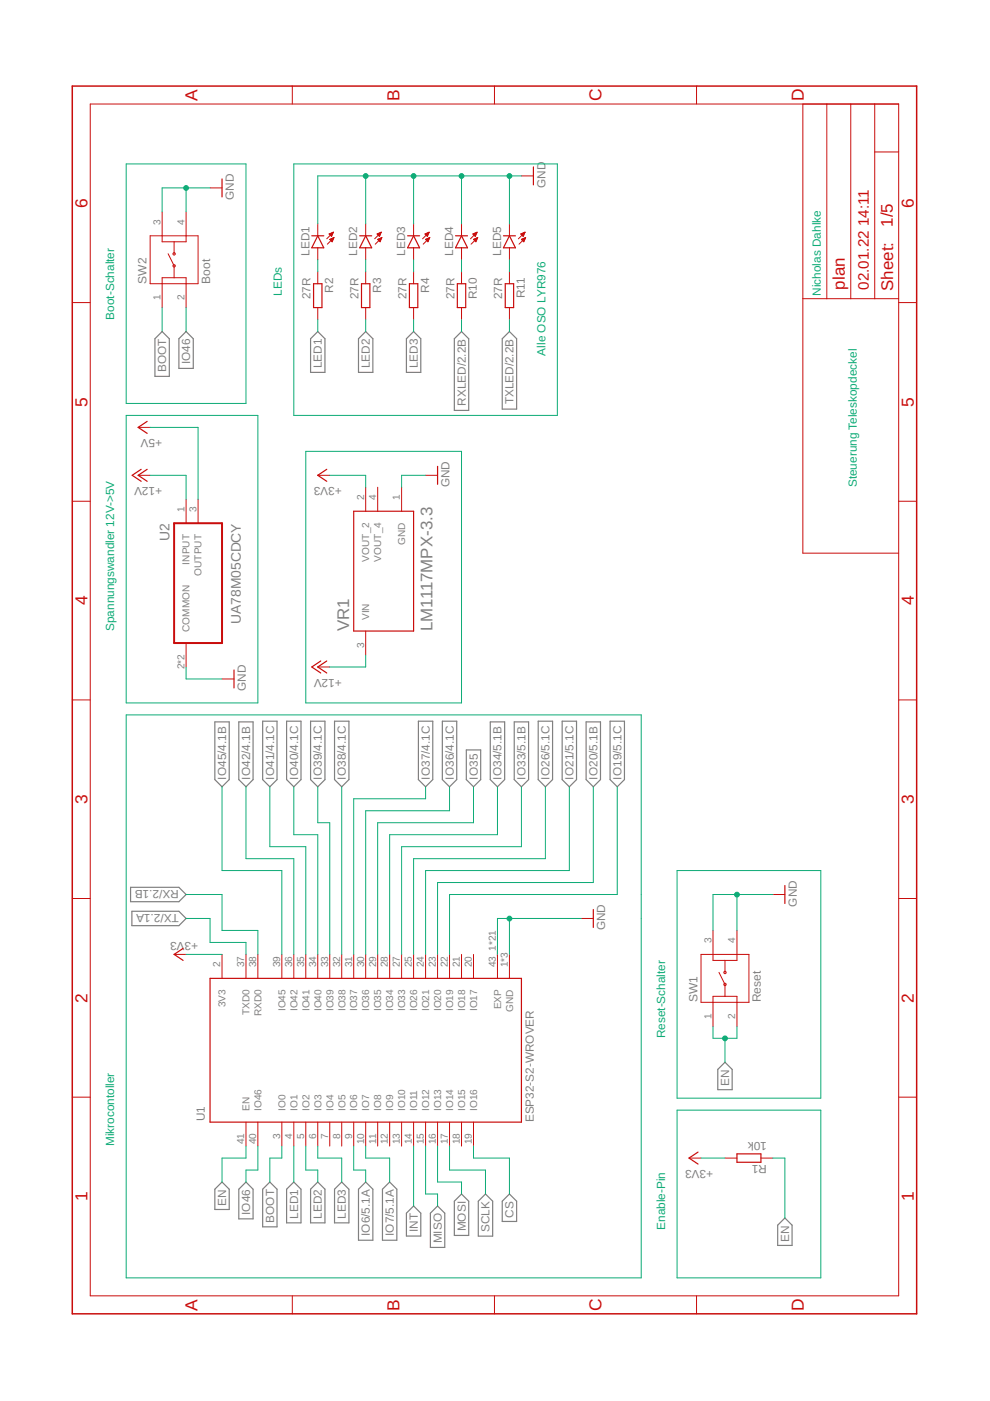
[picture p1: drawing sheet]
<svg xmlns="http://www.w3.org/2000/svg" width="210mm" height="297mm" viewBox="0 0 210 297" stroke-linecap="round" stroke-linejoin="round" font-family="sans-serif">
<g fill="none" stroke="#808080" stroke-width=".25">
<path d="M34.4 70.3l1.5 1.5v8h-3v-8zM39.5 70.3l1.5 1.5v6.3h-3.1v-6.3zM67.4 70.3l1.5 1.5v7.2h-3.1v-7.2zM76 71.8l1.5-1.5 1.6 1.5v7.2h-3.1zM86.2 71.8l1.5-1.5 1.5 1.5v7.2h-3zM97.9 70.3l1.5 1.5v15.2h-3.1v-15.2zM108 70.3l1.5 1.5v14.9h-3v-14.9zM45.6 153.1h3v12.2l-1.5 1.5-1.5-1.5zM50.6 153.1h3.1v12.2l-1.5 1.5-1.6-1.5zM55.7 152.9h3v12.4l-1.5 1.5-1.5-1.5zM60.8 152.9h3v12.4l-1.5 1.5-1.5-1.5zM65.8 152.9h3.1v12.4l-1.5 1.5-1.6-1.5z"/>
<path d="M70.9 152.9h3.1v12.4l-1.5 1.5-1.6-1.5zM88.7 152.9h3.1v12.4l-1.6 1.5-1.5-1.5zM93.8 152.9h3v12.4l-1.5 1.5-1.5-1.5zM98.9 159h3v6.3l-1.5 1.5-1.5-1.5zM103.9 153.1h3.1v12.2l-1.5 1.5-1.6-1.5zM109 153.1h3.1v12.2l-1.5 1.5-1.6-1.5zM114.1 152.9h3.1v12.4l-1.6 1.5-1.5-1.5zM119.2 152.9h3v12.4l-1.5 1.5-1.5-1.5zM124.3 153.1h3v12.2l-1.5 1.5-1.5-1.5zM129.3 152.9h3.1v12.4l-1.5 1.5-1.6-1.5zM27.7 188.1h10.2l1.6 1.6-1.6 1.5h-10.2zM28 193.2h9.9l1.6 1.5-1.6 1.6h-9.9z"/>
<path d="M153.7 225.2l1.5 1.5v4.3h-3v-4.3zM47.1 250.6l1.5 1.5v4.3h-3v-4.3zM52.2 250.6l1.5 1.5v6.3h-3.1v-6.3zM57.2 250.6l1.5 1.5v8h-3v-8zM62.3 250.6l1.5 1.5v7.2h-3v-7.2zM65.8 252.1l1.6-1.5 1.5 1.5v7.2h-3.1zM70.9 252.1l1.6-1.5 1.5 1.5v7.2h-3.1zM76 252.1l1.5-1.5 1.6 1.5v10.9h-3.1zM81.1 252.1l1.5-1.5 1.5 1.5v10.9h-3zM86.2 257.2l1.5-1.5 1.5 1.5v4.9h-3zM92.8 255.7l1.5 1.5v7.3h-3.1v-7.3zM97.9 253.2l1.5 1.5v7.2h-3.1v-7.2z"/>
<path d="M101.4 254.7l1.5-1.5 1.6 1.5v7.4h-3.1zM108 253.2l1.5 1.5v4.3h-3v-4.3zM166.4 258.2l1.5 1.6v4.3h-3v-4.3z"/>
</g>
<g fill="none" stroke="#c90d0c" stroke-width=".25">
<path d="M47.1 37.9v3.8M113.1 35.4v3.8M66.1 50h2.5M67.4 50l1.2 2.5h-2.5zM76.3 50h2.5M77.5 50l1.3 2.5h-2.5zM86.4 50h2.6M87.7 50l1.3 2.5h-2.6zM96.6 50h2.5M97.9 50l1.2 2.5h-2.5zM106.7 50h2.6M108 50l1.3 2.5h-2.6z"/>
<path d="M66.5 60.2h1.8v5h-1.8zM76.6 60.2h1.8v5h-1.8zM86.8 60.2h1.8v5h-1.8zM97 60.2h1.7v5h-1.7zM107.1 60.2h1.8v5h-1.8zM29.9 99.5l-1.9 1.3 1.9 1.2M31.2 99.5l-1.9 1.3 1.9 1.2M31.2 89.3l-1.9 1.3 1.9 1.3M69.3 99.5l-1.9 1.3 1.9 1.2M92.8 98.9v3.8M75 108.4h12.7v25.4h-12.7zM49.6 142v3.9"/>
<path d="M68 140.1l-1.9 1.3 1.9 1.3M69.3 140.1l-1.9 1.3 1.9 1.3M125.8 192.8v3.8M166.4 187.7v3.9M38.8 201.1l-1.9 1.3 1.9 1.2M44.5 207.4h66.1v30.5h-66.1zM148 244.3l-1.9 1.2 1.9 1.3M156.3 244.6h5v1.8h-5z"/>
</g>
<g fill="none" stroke="#c90d0c" stroke-width=".21">
<path d="M62 18.2v3.9M104.8 18.2v3.9M147.7 18.2v3.9M19.1 22.1h171.4v252.6h-171.4zM44.5 39.8h2.6M110.6 37.3h2.5M170.2 22.1v95.2h20.3M175.3 22.1v41.2M180.4 22.1v41.2M185.5 32.2h5M185.5 22.1v41.2M31.8 50h10.2v10.2h-10.2z"/>
<path d="M34.4 44.9v6.4h5.1v-6.4M35.6 53.8l1.3 2.5v2.6M36.9 51.3v2.5M67.4 47.5v2.5M67.4 52.5v2.6M67.4 57.6v2.6M69.8 49.6h.1M69.9 49.6v.1M69.9 50.8l.9-.4-.4 .9zM70 49.5v.3M70 50.7v.2M70.2 49.4v.6"/>
<path d="M70.2 50.7v.3M70.3 49.4v.7M70.3 50.6v.5M70.4 49.3v.6M70.4 50.5v.7M70.5 49.3v.3M70.5 50.5v.5M70.7 49.2v.1M70.7 50.4v.3M70.7 49.2l-1.4 1.4M70.7 49.2l-.4 .9-.5-.5M70.7 49.2l-.9 .4"/>
<path d="M70.8 50.4v.1M70.8 50.4l-1.4 1.4M77.5 47.5v2.5M77.5 52.5v2.6M77.5 57.6v2.6M79.9 49.6l.9-.4-.3 .9zM80.1 49.6v.1M80.1 50.8l.9-.4-.4 .9zM80.2 49.5v.3M80.2 50.7v.1M80.3 49.5v.5M80.3 50.7v.3"/>
<path d="M80.4 49.4v.7M80.4 50.6v.5M80.5 49.4v.5M80.5 50.5v.7M80.7 49.3v.4M80.7 50.5v.6M80.8 49.3v.1M80.8 50.4v.4M80.8 49.2l-1.4 1.4M80.9 50.4v.1M81 50.4l-1.4 1.4M87.7 47.5v2.5"/>
<path d="M87.7 52.5v2.6M87.7 57.6v2.6M90.1 49.6l.9-.4-.4 .9zM90.2 49.6v.1M90.2 50.8l.9-.4-.4 .9zM90.3 49.5v.3M90.3 50.7v.1M90.4 49.5v.4M90.4 50.7v.2M90.6 49.4v.6M90.6 50.6v.5M90.7 49.4v.6"/>
<path d="M90.7 50.6v.6M90.8 49.3v.4M90.8 50.5v.6M90.9 49.3v.1M90.9 50.5v.4M91 49.2l-1.4 1.4M91 50.4v.2M91.1 50.4l-1.4 1.4M97.9 47.5v2.5M97.9 52.5v2.6M97.9 57.6v2.6M100.3 49.6v.1"/>
<path d="M100.4 50.8l.9-.4-.4 .9zM100.4 49.5v.3M100.4 50.7v.1M100.6 49.5v.4M100.6 50.7v.2M100.7 49.4v.6M100.7 50.6v.4M100.8 49.4v.7M100.8 50.6v.6M100.9 49.3v.5M100.9 50.5v.7M101 49.3v.2"/>
<path d="M101 50.5v.4M101.2 49.2l-1.4 1.4M101.2 50.4v.3M101.2 49.2l-.4 .9-.5-.5M101.2 49.2l-.9 .4M101.3 50.4l-1.4 1.4M108 47.5v2.5M108 52.5v2.6M108 57.6v2.6M110.4 49.6l.9-.4-.4 .9zM110.4 49.6h.1M110.6 50.8l.5 .5"/>
<path d="M110.6 49.6v.2M110.6 50.7v.1M110.7 49.5v.4M110.7 50.7v.2M110.8 49.4v.6M110.8 50.6v.4M110.9 49.4v.7M110.9 50.6v.5M111.1 49.3v.5M111.1 50.5v.7M111.2 49.3v.3M111.2 50.5v.5"/>
<path d="M111.3 49.2v.1M111.3 50.4v.3M111.3 49.2l-1.4 1.4M111.4 50.4h.1M111.4 50.4l-1.4 1.4M111.4 50.4l-.3 .9M111.4 50.4l-.8 .4M15.3 64.2h3.8M34.4 65.2v-6.3h5.1v6.3M67.4 65.2v2.6M77.5 65.2v2.6M87.7 65.2v2.6"/>
<path d="M97.9 65.2v2.6M108 65.2v2.6M170.2 63.3h20.3M190.5 64.2h3.9M29.3 90.6h2.5M15.3 106.3h3.8M29.3 100.8h2.5M39.5 105.9v5M42 105.9v5M67.4 100.8h2.5M77.5 103.3v5.1M80.1 103.3v5.1"/>
<path d="M85.2 103.3v5.1M90.2 100.8h2.6M190.5 106.3h3.9M39.5 136.3v5.1M77.5 133.8v5.1M15.3 148.4h3.8M47.1 144h2.5M67.4 141.4h2.5M190.5 148.4h3.9M15.3 190.5h3.8M123.3 194.7h2.5M151.2 197.3v6.3h5.1v-6.3"/>
<path d="M163.9 189.7h2.5M190.5 190.5h3.9M36.9 202.4h2.6M47.1 202.4v5M52.2 202.4v5M54.7 202.4v5M59.8 202.4v5M62.3 202.4v5M64.8 202.4v5M67.4 202.4v5M69.9 202.4v5M72.5 202.4v5"/>
<path d="M75 202.4v5M77.5 202.4v5M80.1 202.4v5M82.6 202.4v5M85.2 202.4v5M87.7 202.4v5M90.2 202.4v5M92.8 202.4v5M95.3 202.4v5M97.9 202.4v5M100.4 202.4v5M105.5 202.4v5"/>
<path d="M108 202.4v5M148.6 202.4h10.2v10.1h-10.2zM151.2 217.6v-6.4h5.1v6.4M152.4 206.2l1.3 2.5v2.5M153.7 203.6v2.6M15.3 232.6h3.8M52.2 237.9v5.1M54.7 237.9v5.1M59.8 237.9v5.1M62.3 237.9v5.1M64.8 237.9v5.1M67.4 237.9v5.1"/>
<path d="M69.9 237.9v5.1M72.5 237.9v5.1M75 237.9v5.1M77.5 237.9v5.1M80.1 237.9v5.1M82.6 237.9v5.1M85.2 237.9v5.1M87.7 237.9v5.1M90.2 237.9v5.1M92.8 237.9v5.1M95.3 237.9v5.1M97.9 237.9v5.1"/>
<path d="M100.4 237.9v5.1M190.5 232.6h3.9M146.1 245.5h2.5M153.7 245.5h2.6M161.3 245.5h2.6M62 274.7v3.9M104.8 274.7v3.9M147.7 274.7v3.9"/>
<circle cx="36.9" cy="53.8" r=".25"/>
<circle cx="36.9" cy="56.4" r=".25"/>
<circle cx="153.7" cy="208.7" r=".25"/>
<circle cx="153.7" cy="206.2" r=".25"/>
</g>
<path d="M15.3 18.2h179.1v260.4h-179.1z" fill="none" stroke="#c90d0c" stroke-width=".32"/>
<path d="M36.9 110.9h10.2v25.4h-10.2z" fill="none" stroke="#c90d0c" stroke-width=".42"/>
<g fill="none" stroke="#0dab76" stroke-width=".21">
<path d="M26.8 34.8h25.4v50.7h-25.4zM39.5 39.8v5.1M44.5 39.8h-10.1v5.1M62.3 34.8h55.9v53.3h-55.9zM77.5 37.3v10.2M87.7 37.3v10.2M97.9 37.3v10.2M108 37.3v10.2M110.6 37.3h-43.2v10.2M67.4 55.1v2.5M77.5 55.1v2.5M87.7 55.1v2.5"/>
<path d="M97.9 55.1v2.5M108 55.1v2.5M34.4 65.2v5.1M39.5 65.2v5.1M67.4 67.8v2.5M77.5 67.8v2.5M87.7 67.8v2.5M97.9 67.8v2.5M108 67.8v2.5M26.8 88.1h27.9v60.9h-27.9zM31.8 90.6h10.2v15.3M64.8 95.7h33.1v53.3h-33.1z"/>
<path d="M31.8 100.8h7.7v5.1M69.9 100.8h7.6v2.5M90.2 100.8h-5v2.5M77.5 138.9v2.5h-7.6M26.8 151.6h109.2v119.3h-109.2zM39.5 141.4v2.6h7.6M47.1 166.8v17.8h12.7v17.8M52.2 166.8v15.3h10.1v20.3M57.2 166.8v12.7h7.6v22.9M62.3 166.8v10.2h5.1v25.4M67.4 166.8v7.6h2.5v28M72.5 166.8v35.6"/>
<path d="M90.2 166.8v2.6h-15.2v33M95.3 166.8v5.1h-17.8v30.5M100.4 166.8v7.6h-20.3v28M105.5 166.8v10.2h-22.9v25.4M110.6 166.8v12.7h-25.4v22.9M115.6 166.8v15.3h-27.9v20.3M120.7 166.8v17.8h-30.5v17.8M125.8 166.8v20.3h-33v15.3M130.9 166.8v22.9h-35.6v12.7M39.5 189.7h7.6v7.6h7.6v5.1M39.5 194.7h5v5.1h7.7v2.6M108 194.7v7.7"/>
<path d="M123.3 194.7h-17.8v7.7M143.6 184.6h30.4v48.2h-30.4zM156.3 189.7v7.6M163.9 189.7h-12.7v7.6M39.5 202.4h7.6M151.2 217.6v2.5h5.1v-2.5M143.6 235.4h30.4v35.5h-30.4zM153.7 220.1v5.1M52.2 243v2.5h-5.1v5.1M54.7 243v5.1h-2.5v2.5M59.8 243v2.5h-2.6v5.1M62.3 243v7.6"/>
<path d="M64.8 243v5.1h2.6v2.5M67.4 243v2.5h5.1v5.1M75 243v5.1h2.5v2.5M77.5 243v2.5h5.1v5.1M87.7 243v12.7M90.2 243v10.2h2.6v2.5M92.8 243v7.6h5.1v2.6M95.3 243v5.1h7.6v5.1M100.4 243v2.5h7.6v7.7M148.6 245.5h5.1M163.9 245.5h2.5v12.7"/>
</g>
<g fill="#0dab76" stroke="#0dab76" stroke-width=".21">
<circle cx="156.3" cy="189.7" r=".51"/>
<circle cx="108" cy="194.8" r=".51"/>
<circle cx="77.5" cy="37.3" r=".51"/>
<circle cx="87.7" cy="37.3" r=".51"/>
<circle cx="97.9" cy="37.3" r=".51"/>
<circle cx="108" cy="37.3" r=".51"/>
<circle cx="39.5" cy="39.9" r=".51"/>
<circle cx="153.7" cy="220.2" r=".51"/>
</g>
<g font-size="3.7" fill="#c90d0c">
<text x="41.8" y="21.4" transform="rotate(-90 41.8 21.4)">A</text>
<text x="84.7" y="21.4" transform="rotate(-90 84.7 21.4)">B</text>
<text x="127.6" y="21.5" transform="rotate(-90 127.6 21.5)">C</text>
<text x="170.4" y="21.5" transform="rotate(-90 170.4 21.5)">D</text>
<text x="18.5" y="44.1" transform="rotate(-90 18.5 44.1)">6</text>
<text x="193.7" y="44.1" transform="rotate(-90 193.7 44.1)">6</text>
<text x="18.5" y="86.2" transform="rotate(-90 18.5 86.2)">5</text>
<text x="193.7" y="86.2" transform="rotate(-90 193.7 86.2)">5</text>
<text x="18.5" y="128.4" transform="rotate(-90 18.5 128.4)">4</text>
<text x="193.7" y="128.4" transform="rotate(-90 193.7 128.4)">4</text>
<text x="18.5" y="170.5" transform="rotate(-90 18.5 170.5)">3</text>
<text x="193.7" y="170.5" transform="rotate(-90 193.7 170.5)">3</text>
<text x="18.5" y="212.6" transform="rotate(-90 18.5 212.6)">2</text>
<text x="193.7" y="212.6" transform="rotate(-90 193.7 212.6)">2</text>
<text x="18.5" y="254.7" transform="rotate(-90 18.5 254.7)">1</text>
<text x="193.7" y="254.7" transform="rotate(-90 193.7 254.7)">1</text>
<text x="41.8" y="277.9" transform="rotate(-90 41.8 277.9)">A</text>
<text x="84.7" y="277.9" transform="rotate(-90 84.7 277.9)">B</text>
<text x="127.6" y="278" transform="rotate(-90 127.6 278)">C</text>
<text x="170.4" y="278" transform="rotate(-90 170.4 278)">D</text>
</g>
<g font-size="3.6" fill="#c90d0c">
<text x="189.3" y="48.1" transform="rotate(-90 189.3 48.1)">1/5</text>
<text x="179.1" y="61.4" transform="rotate(-90 179.1 61.4)">plan</text>
<text x="189.4" y="61.7" transform="rotate(-90 189.4 61.7)">Sheet:</text>
</g>
<g font-size="3.6" fill="#808080">
<text x="74" y="133.8" transform="rotate(-90 74 133.8)">VR1</text>
<text x="91.7" y="133.8" transform="rotate(-90 91.7 133.8)">LM1117MPX-3.3</text>
</g>
<g font-size="3.2" fill="#c90d0c">
<text x="184.2" y="48" transform="rotate(-90 184.2 48)">14:11</text>
<text x="184.2" y="61.4" transform="rotate(-90 184.2 61.4)">02.01.22</text>
</g>
<g font-size="2.9" fill="#808080">
<text x="35.9" y="114.7" transform="rotate(-90 35.9 114.7)">U2</text>
<text x="51.1" y="132.3" transform="rotate(-90 51.1 132.3)">UA78M05CDCY</text>
</g>
<g font-size="2.5" fill="#808080">
<text x="115.6" y="39.8" transform="rotate(-90 115.6 39.8)">GND</text>
<text x="49.6" y="42.4" transform="rotate(-90 49.6 42.4)">GND</text>
<text x="65.6" y="54.2" transform="rotate(-90 65.6 54.2)">LED1</text>
<text x="75.8" y="54.2" transform="rotate(-90 75.8 54.2)">LED2</text>
<text x="85.9" y="54.2" transform="rotate(-90 85.9 54.2)">LED3</text>
<text x="96.1" y="54.2" transform="rotate(-90 96.1 54.2)">LED4</text>
<text x="106.2" y="54.2" transform="rotate(-90 106.2 54.2)">LED5</text>
<text x="31.1" y="60.2" transform="rotate(-90 31.1 60.2)">SW2</text>
<text x="44.5" y="60.2" transform="rotate(-90 44.5 60.2)">Boot</text>
<text x="65.9" y="63.5" transform="rotate(-90 65.9 63.5)">27R</text>
<text x="70.7" y="62.1" transform="rotate(-90 70.7 62.1)">R2</text>
<text x="76" y="63.5" transform="rotate(-90 76 63.5)">27R</text>
<text x="80.8" y="62.1" transform="rotate(-90 80.8 62.1)">R3</text>
<text x="86.2" y="63.5" transform="rotate(-90 86.2 63.5)">27R</text>
<text x="91" y="62.1" transform="rotate(-90 91 62.1)">R4</text>
<text x="96.3" y="63.5" transform="rotate(-90 96.3 63.5)">27R</text>
<text x="101.1" y="63.5" transform="rotate(-90 101.1 63.5)">R10</text>
<text x="106.5" y="63.5" transform="rotate(-90 106.5 63.5)">27R</text>
<text x="111.3" y="63.3" transform="rotate(-90 111.3 63.3)">R11</text>
<text x="40.3" y="77.3" transform="rotate(-90 40.3 77.3)">IO46</text>
<text x="35.3" y="78.9" transform="rotate(-90 35.3 78.9)">BOOT</text>
<text x="68.3" y="78.1" transform="rotate(-90 68.3 78.1)">LED1</text>
<text x="78.4" y="78.1" transform="rotate(-90 78.4 78.1)">LED2</text>
<text x="88.6" y="78.1" transform="rotate(-90 88.6 78.1)">LED3</text>
<text x="98.7" y="86" transform="rotate(-90 98.7 86)">RXLED/2.2B</text>
<text x="108.9" y="85.8" transform="rotate(-90 108.9 85.8)">TXLED/2.2B</text>
<text x="34.4" y="93.2" transform="rotate(-180 34.4 93.2)">+5V</text>
<text x="34.4" y="103.3" transform="rotate(-180 34.4 103.3)">+12V</text>
<text x="72.5" y="103.3" transform="rotate(-180 72.5 103.3)">+3V3</text>
<text x="95.3" y="103.3" transform="rotate(-90 95.3 103.3)">GND</text>
<text x="72.5" y="144" transform="rotate(-180 72.5 144)">+12V</text>
<text x="52.1" y="146.5" transform="rotate(-90 52.1 146.5)">GND</text>
<text x="48" y="165.3" transform="rotate(-90 48 165.3)">IO45/4.1B</text>
<text x="53" y="165.3" transform="rotate(-90 53 165.3)">IO42/4.1B</text>
<text x="58.1" y="165.3" transform="rotate(-90 58.1 165.3)">IO41/4.1C</text>
<text x="63.2" y="165.3" transform="rotate(-90 63.2 165.3)">IO40/4.1C</text>
<text x="68.3" y="165.3" transform="rotate(-90 68.3 165.3)">IO39/4.1C</text>
<text x="73.3" y="165.3" transform="rotate(-90 73.3 165.3)">IO38/4.1C</text>
<text x="91.1" y="165.3" transform="rotate(-90 91.1 165.3)">IO37/4.1C</text>
<text x="96.2" y="165.3" transform="rotate(-90 96.2 165.3)">IO36/4.1C</text>
<text x="101.3" y="165.3" transform="rotate(-90 101.3 165.3)">IO35</text>
<text x="106.4" y="165.3" transform="rotate(-90 106.4 165.3)">IO34/5.1B</text>
<text x="111.4" y="165.3" transform="rotate(-90 111.4 165.3)">IO33/5.1B</text>
<text x="116.5" y="165.3" transform="rotate(-90 116.5 165.3)">IO26/5.1C</text>
<text x="121.6" y="165.3" transform="rotate(-90 121.6 165.3)">IO21/5.1C</text>
<text x="126.7" y="165.3" transform="rotate(-90 126.7 165.3)">IO20/5.1B</text>
<text x="131.8" y="165.3" transform="rotate(-90 131.8 165.3)">IO19/5.1C</text>
<text x="37.9" y="188.8" transform="rotate(-180 37.9 188.8)">RX/2.1B</text>
<text x="37.9" y="193.9" transform="rotate(-180 37.9 193.9)">TX/2.1A</text>
<text x="128.3" y="197.3" transform="rotate(-90 128.3 197.3)">GND</text>
<text x="169" y="192.2" transform="rotate(-90 169 192.2)">GND</text>
<text x="42" y="199.8" transform="rotate(-180 42 199.8)">+3V3</text>
<text x="147.9" y="212.5" transform="rotate(-90 147.9 212.5)">SW1</text>
<text x="161.3" y="212.5" transform="rotate(-90 161.3 212.5)">Reset</text>
<text x="154.6" y="230.2" transform="rotate(-90 154.6 230.2)">EN</text>
<text x="43.4" y="237.7" transform="rotate(-90 43.4 237.7)">U1</text>
<text x="113.2" y="238" transform="rotate(-90 113.2 238)">ESP32-S2-WROVER</text>
<text x="162.6" y="242.2" transform="rotate(-180 162.6 242.2)">10k</text>
<text x="151.2" y="248.1" transform="rotate(-180 151.2 248.1)">+3V3</text>
<text x="162.6" y="247" transform="rotate(-180 162.6 247)">R1</text>
<text x="48" y="255.6" transform="rotate(-90 48 255.6)">EN</text>
<text x="53" y="257.6" transform="rotate(-90 53 257.6)">IO46</text>
<text x="58.1" y="259.2" transform="rotate(-90 58.1 259.2)">BOOT</text>
<text x="63.2" y="258.4" transform="rotate(-90 63.2 258.4)">LED1</text>
<text x="68.3" y="258.4" transform="rotate(-90 68.3 258.4)">LED2</text>
<text x="73.3" y="258.4" transform="rotate(-90 73.3 258.4)">LED3</text>
<text x="78.4" y="262" transform="rotate(-90 78.4 262)">IO6/5.1A</text>
<text x="83.5" y="262" transform="rotate(-90 83.5 262)">IO7/5.1A</text>
<text x="88.6" y="261.2" transform="rotate(-90 88.6 261.2)">INT</text>
<text x="93.7" y="263.6" transform="rotate(-90 93.7 263.6)">MISO</text>
<text x="98.7" y="261.1" transform="rotate(-90 98.7 261.1)">MOSI</text>
<text x="103.8" y="261.2" transform="rotate(-90 103.8 261.2)">SCLK</text>
<text x="108.9" y="258.1" transform="rotate(-90 108.9 258.1)">CS</text>
<text x="167.3" y="263.2" transform="rotate(-90 167.3 263.2)">EN</text>
</g>
<g font-size="2.5" fill="#0dab76">
<text x="59.8" y="62.7" transform="rotate(-90 59.8 62.7)">LEDs</text>
<text x="174" y="62.7" transform="rotate(-90 174 62.7)">Nicholas Dahlke</text>
<text x="24.2" y="67.8" transform="rotate(-90 24.2 67.8)">Boot-Schalter</text>
<text x="115.6" y="75.4" transform="rotate(-90 115.6 75.4)">Alle OSO LYR976</text>
<text x="181.7" y="103.3" transform="rotate(-90 181.7 103.3)">Steuerung Teleskopdeckel</text>
<text x="24.2" y="133.8" transform="rotate(-90 24.2 133.8)">Spannungswandler 12V-&gt;5V</text>
<text x="141" y="220.1" transform="rotate(-90 141 220.1)">Reset-Schalter</text>
<text x="24.2" y="243" transform="rotate(-90 24.2 243)">Mikrocontoller</text>
<text x="141" y="260.8" transform="rotate(-90 141 260.8)">Enable-Pin</text>
</g>
<g font-size="2.1" fill="#808080">
<text x="34" y="47.7" transform="rotate(-90 34 47.7)">3</text>
<text x="39.1" y="47.7" transform="rotate(-90 39.1 47.7)">4</text>
<text x="34" y="63.7" transform="rotate(-90 34 63.7)">1</text>
<text x="39.1" y="63.7" transform="rotate(-90 39.1 63.7)">2</text>
<text x="77.2" y="106.1" transform="rotate(-90 77.2 106.1)">2</text>
<text x="79.7" y="106.1" transform="rotate(-90 79.7 106.1)">4</text>
<text x="84.8" y="106.1" transform="rotate(-90 84.8 106.1)">1</text>
<text x="39.1" y="108.6" transform="rotate(-90 39.1 108.6)">1</text>
<text x="41.6" y="108.6" transform="rotate(-90 41.6 108.6)">3</text>
<text x="40.2" y="119.7" transform="rotate(-90 40.2 119.7)">INPUT</text>
<text x="78.3" y="119.1" transform="rotate(-90 78.3 119.1)">VOUT_2</text>
<text x="80.8" y="119.1" transform="rotate(-90 80.8 119.1)">VOUT_4</text>
<text x="85.9" y="115.5" transform="rotate(-90 85.9 115.5)">GND</text>
<text x="42.7" y="122.1" transform="rotate(-90 42.7 122.1)">OUTPUT</text>
<text x="78.3" y="131.5" transform="rotate(-90 78.3 131.5)">VIN</text>
<text x="40.2" y="134" transform="rotate(-90 40.2 134)">COMMON</text>
<text x="77.2" y="137.3" transform="rotate(-90 77.2 137.3)">3</text>
<text x="39.1" y="141.9" transform="rotate(-90 39.1 141.9)">2*2</text>
<text x="150.8" y="200" transform="rotate(-90 150.8 200)">3</text>
<text x="155.9" y="200" transform="rotate(-90 155.9 200)">4</text>
<text x="46.7" y="205.1" transform="rotate(-90 46.7 205.1)">2</text>
<text x="51.8" y="205.1" transform="rotate(-90 51.8 205.1)">37</text>
<text x="54.3" y="205.1" transform="rotate(-90 54.3 205.1)">38</text>
<text x="59.4" y="205.1" transform="rotate(-90 59.4 205.1)">39</text>
<text x="61.9" y="205.1" transform="rotate(-90 61.9 205.1)">36</text>
<text x="64.5" y="205.1" transform="rotate(-90 64.5 205.1)">35</text>
<text x="67" y="205.1" transform="rotate(-90 67 205.1)">34</text>
<text x="69.6" y="205.1" transform="rotate(-90 69.6 205.1)">33</text>
<text x="72.1" y="205.1" transform="rotate(-90 72.1 205.1)">32</text>
<text x="74.6" y="205.1" transform="rotate(-90 74.6 205.1)">31</text>
<text x="77.2" y="205.1" transform="rotate(-90 77.2 205.1)">30</text>
<text x="79.7" y="205.1" transform="rotate(-90 79.7 205.1)">29</text>
<text x="82.3" y="205.1" transform="rotate(-90 82.3 205.1)">28</text>
<text x="84.8" y="205.1" transform="rotate(-90 84.8 205.1)">27</text>
<text x="87.3" y="205.1" transform="rotate(-90 87.3 205.1)">25</text>
<text x="89.9" y="205.1" transform="rotate(-90 89.9 205.1)">24</text>
<text x="92.4" y="205.1" transform="rotate(-90 92.4 205.1)">23</text>
<text x="95" y="205.1" transform="rotate(-90 95 205.1)">22</text>
<text x="97.5" y="205.1" transform="rotate(-90 97.5 205.1)">21</text>
<text x="100" y="205.1" transform="rotate(-90 100 205.1)">20</text>
<text x="105.1" y="205.1" transform="rotate(-90 105.1 205.1)">43_1*21</text>
<text x="107.7" y="205.1" transform="rotate(-90 107.7 205.1)">1*3</text>
<text x="47.8" y="213.6" transform="rotate(-90 47.8 213.6)">3V3</text>
<text x="52.9" y="215.2" transform="rotate(-90 52.9 215.2)">TXD0</text>
<text x="55.4" y="215.5" transform="rotate(-90 55.4 215.5)">RXD0</text>
<text x="60.5" y="214.4" transform="rotate(-90 60.5 214.4)">IO45</text>
<text x="63.1" y="214.4" transform="rotate(-90 63.1 214.4)">IO42</text>
<text x="65.6" y="214.4" transform="rotate(-90 65.6 214.4)">IO41</text>
<text x="68.1" y="214.4" transform="rotate(-90 68.1 214.4)">IO40</text>
<text x="70.7" y="214.4" transform="rotate(-90 70.7 214.4)">IO39</text>
<text x="73.2" y="214.4" transform="rotate(-90 73.2 214.4)">IO38</text>
<text x="75.8" y="214.4" transform="rotate(-90 75.8 214.4)">IO37</text>
<text x="78.3" y="214.4" transform="rotate(-90 78.3 214.4)">IO36</text>
<text x="80.8" y="214.4" transform="rotate(-90 80.8 214.4)">IO35</text>
<text x="83.4" y="214.4" transform="rotate(-90 83.4 214.4)">IO34</text>
<text x="85.9" y="214.4" transform="rotate(-90 85.9 214.4)">IO33</text>
<text x="88.5" y="214.4" transform="rotate(-90 88.5 214.4)">IO26</text>
<text x="91" y="214.4" transform="rotate(-90 91 214.4)">IO21</text>
<text x="93.5" y="214.4" transform="rotate(-90 93.5 214.4)">IO20</text>
<text x="96.1" y="214.4" transform="rotate(-90 96.1 214.4)">IO19</text>
<text x="98.6" y="214.4" transform="rotate(-90 98.6 214.4)">IO18</text>
<text x="101.2" y="214.4" transform="rotate(-90 101.2 214.4)">IO17</text>
<text x="106.2" y="214" transform="rotate(-90 106.2 214)">EXP</text>
<text x="108.8" y="214.5" transform="rotate(-90 108.8 214.5)">GND</text>
<text x="150.8" y="216" transform="rotate(-90 150.8 216)">1</text>
<text x="155.9" y="216" transform="rotate(-90 155.9 216)">2</text>
<text x="52.9" y="235.6" transform="rotate(-90 52.9 235.6)">EN</text>
<text x="55.4" y="235.6" transform="rotate(-90 55.4 235.6)">IO46</text>
<text x="60.5" y="235.6" transform="rotate(-90 60.5 235.6)">IO0</text>
<text x="63.1" y="235.6" transform="rotate(-90 63.1 235.6)">IO1</text>
<text x="65.6" y="235.6" transform="rotate(-90 65.6 235.6)">IO2</text>
<text x="68.1" y="235.6" transform="rotate(-90 68.1 235.6)">IO3</text>
<text x="70.7" y="235.6" transform="rotate(-90 70.7 235.6)">IO4</text>
<text x="73.2" y="235.6" transform="rotate(-90 73.2 235.6)">IO5</text>
<text x="75.8" y="235.6" transform="rotate(-90 75.8 235.6)">IO6</text>
<text x="78.3" y="235.6" transform="rotate(-90 78.3 235.6)">IO7</text>
<text x="80.8" y="235.6" transform="rotate(-90 80.8 235.6)">IO8</text>
<text x="83.4" y="235.6" transform="rotate(-90 83.4 235.6)">IO9</text>
<text x="85.9" y="235.6" transform="rotate(-90 85.9 235.6)">IO10</text>
<text x="88.5" y="235.6" transform="rotate(-90 88.5 235.6)">IO11</text>
<text x="91" y="235.6" transform="rotate(-90 91 235.6)">IO12</text>
<text x="93.5" y="235.6" transform="rotate(-90 93.5 235.6)">IO13</text>
<text x="96.1" y="235.6" transform="rotate(-90 96.1 235.6)">IO14</text>
<text x="98.6" y="235.6" transform="rotate(-90 98.6 235.6)">IO15</text>
<text x="101.2" y="235.6" transform="rotate(-90 101.2 235.6)">IO16</text>
<text x="51.8" y="242.6" transform="rotate(-90 51.8 242.6)">41</text>
<text x="54.3" y="242.6" transform="rotate(-90 54.3 242.6)">40</text>
<text x="59.4" y="241.4" transform="rotate(-90 59.4 241.4)">3</text>
<text x="61.9" y="241.4" transform="rotate(-90 61.9 241.4)">4</text>
<text x="64.5" y="241.4" transform="rotate(-90 64.5 241.4)">5</text>
<text x="67" y="241.4" transform="rotate(-90 67 241.4)">6</text>
<text x="69.6" y="241.4" transform="rotate(-90 69.6 241.4)">7</text>
<text x="72.1" y="241.4" transform="rotate(-90 72.1 241.4)">8</text>
<text x="74.6" y="241.4" transform="rotate(-90 74.6 241.4)">9</text>
<text x="77.2" y="242.6" transform="rotate(-90 77.2 242.6)">10</text>
<text x="79.7" y="242.5" transform="rotate(-90 79.7 242.5)">11</text>
<text x="82.3" y="242.6" transform="rotate(-90 82.3 242.6)">12</text>
<text x="84.8" y="242.6" transform="rotate(-90 84.8 242.6)">13</text>
<text x="87.3" y="242.6" transform="rotate(-90 87.3 242.6)">14</text>
<text x="89.9" y="242.6" transform="rotate(-90 89.9 242.6)">15</text>
<text x="92.4" y="242.6" transform="rotate(-90 92.4 242.6)">16</text>
<text x="95" y="242.6" transform="rotate(-90 95 242.6)">17</text>
<text x="97.5" y="242.6" transform="rotate(-90 97.5 242.6)">18</text>
<text x="100" y="242.6" transform="rotate(-90 100 242.6)">19</text>
</g>
</svg>
